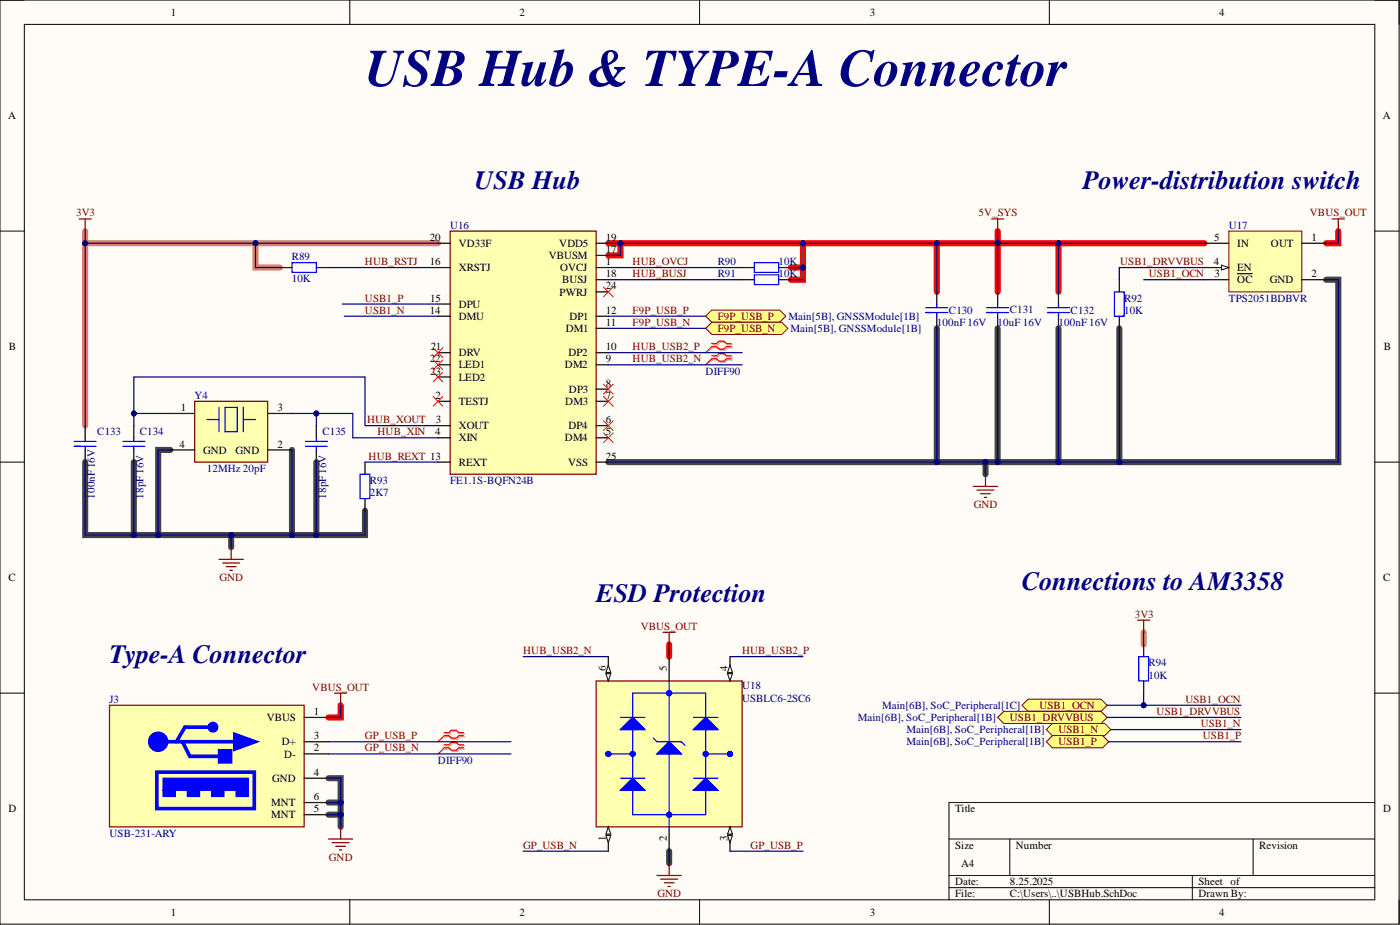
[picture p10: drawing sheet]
<svg xmlns="http://www.w3.org/2000/svg" width="292mm" height="193mm" viewBox="0 0 292 193" stroke-linecap="round" stroke-linejoin="round" font-family="sans-serif">
<path d="M0 0h291.9v192.8h-291.9z" fill-rule="evenodd" fill="#fffcf8"/>
<path d="M0 0h291.9v192.8h-291.9z" fill="none" stroke="#000" stroke-width=".21"/>
<path d="M5.1 5.1h281.7v182.6h-281.7z" fill-rule="evenodd" fill="#fffcf8"/>
<g fill="none" stroke="#000" stroke-width=".21">
<path d="M0 0h5.1M5.1 5.1h281.7v182.6h-281.7zM73 0v5.1M146 0v5.1M218.9 0v5.1M286.8 0h5.1v5.1M0 48.2h5.1M286.8 48.2h5.1M0 96.4h5.1M286.8 96.4h5.1M0 144.6h5.1M286.8 144.6h5.1"/>
<path d="M198 175h88.8M210.7 175v7.6M261.5 175v7.6M286.8 167.4h-88.8v20.3M73 187.7v5.1M146 187.7v5.1M198 182.6h88.8M198 185.2h88.8M218.9 187.7v5.1M248.8 182.6v5.1M291.9 187.7v5.1"/>
</g>
<path d="M126.9 50.7h40.6M129.5 50.7v2.6h-2.6M167.5 50.7v5.1h-2.5M167.5 55.8v2.6h-2.5M167.5 50.7h83.8M195.5 50.7v10.2M208.2 48.2v12.7M220.8 50.7v10.2M279.2 48.2v2.5h-2.5M139.6 134.4v2.6M71.1 147.1v2.6h-2.6" fill="none" stroke="#f00" stroke-width="1.3"/>
<g fill="none" stroke="#434343" stroke-width="1.3">
<path d="M276.7 58.4h2.5v38h-152.3M195.5 68.5v27.9M208.2 68.5v27.9M220.8 68.5v27.9M233.5 68.5v27.9M17.8 96.4v15.2h58.4v-5.1M27.9 96.4v15.2M35.5 93.9h-2.5v17.7M60.9 93.9v17.7M66 96.4v15.2M205.6 96.4v2.5M48.2 111.6v2.6"/>
<path d="M68.5 162.3h2.6v10.2M68.5 167.4h2.6M68.5 170h2.6M139.6 177.6v2.5"/>
</g>
<path d="M17.8 48.2v2.5h73.6M17.8 50.7v38.1M53.3 50.7v5.1h5.1M238.6 131.9v2.5" fill="none" stroke="#dd7e6b" stroke-width="1.3"/>
<path d="M256.4 48.2h15.2v12.7h-15.2z" fill-rule="evenodd" fill="#ffffb0"/>
<path d="M256.4 48.2h15.2v12.7h-15.2z" fill="none" stroke="#800000" stroke-width=".21"/>
<path d="M251.3 58.4h5.1M251.3 55.8h5.1M258.2 57.1h3.1M271.6 50.7h5.1M271.6 58.4h5.1" fill="none" stroke="#000" stroke-width=".25"/>
<path d="M254.9 55.3l1.5 .5-1.5 .5z" fill="#f8fcff"/>
<path d="M254.9 55.3l1.5 .5-1.5 .5z" fill="none" stroke="#000" stroke-width=".21"/>
<path d="M251.3 50.7h5.1M76.2 96.4v2.5M76.2 104v2.5" fill="none" stroke="#000" stroke-width=".25"/>
<path d="M206.9 45.7h2.5M208.2 45.7v2.5M45.7 116.7h5.1M46.5 117.5h3.5M47.2 118.2h2M48 119h.5M48.2 114.2v2.5" fill="none" stroke="#800000" stroke-width=".25"/>
<path d="M75.1 98.9h2.1v5.1h-2.1z" fill="none" stroke="#00f" stroke-width=".25"/>
<path d="M93.9 48.2h30.5v50.7h-30.5z" fill-rule="evenodd" fill="#ffffb0"/>
<path d="M93.9 48.2h30.5v50.7h-30.5z" fill="none" stroke="#800000" stroke-width=".25"/>
<g fill="none" stroke="#000" stroke-width=".25">
<path d="M58.4 55.8h2.5M66 55.8h2.5M91.4 55.8h2.5M91.4 50.7h2.5M124.4 55.8h2.5M124.4 58.4h2.5M124.4 53.3h2.5M124.4 50.7h2.5M154.8 55.8h2.6M154.8 58.4h2.6M162.5 55.8h2.5M162.5 58.4h2.5"/>
<path d="M233.5 58.4v2.5M91.4 76.1h2.5M91.4 73.6h2.5M91.4 66h2.5M91.4 63.4h2.5M91.4 78.6h2.5M124.4 76.1h2.5M124.4 73.6h2.5M124.4 68.5h2.5M124.4 66h2.5M124.4 60.9h2.5M195.5 60.9v2.5"/>
<path d="M195.5 66v2.5M208.2 60.9v2.5M208.2 66v2.5M220.8 60.9v2.5M220.8 66v2.5M233.5 66v2.5M17.8 88.8v2.5M17.8 93.9v2.5M91.4 83.7h2.5M91.4 88.8h2.5M91.4 91.3h2.5M91.4 96.4h2.5"/>
<path d="M124.4 83.7h2.5M124.4 88.8h2.5M124.4 91.3h2.5M124.4 81.2h2.5M124.4 96.4h2.5"/>
</g>
<g fill="none" stroke="#00f" stroke-width=".25">
<path d="M60.9 54.8h5.1v2h-5.1zM157.4 54.8h5.1v2h-5.1zM157.4 57.3h5.1v2.1h-5.1zM193.2 64.2h4.5M193.2 65.2h4.5M195.5 63.4v.8M195.5 65.2v.8M205.9 64.2h4.5M205.9 65.2h4.5M208.2 63.4v.8M208.2 65.2v.8M218.6 64.2h4.5"/>
<path d="M218.6 65.2h4.5M220.8 63.4v.8M220.8 65.2v.8M232.5 60.9h2v5.1h-2zM15.5 92.1h4.6M15.5 93.1h4.6M17.8 91.3v.8M17.8 93.1v.8"/>
</g>
<g fill="none" stroke="#f00" stroke-width=".21">
<path d="M125.9 59.9l2 2M127.9 59.9l-2 2M90.4 77.6l2 2.1M90.4 75.1l2 2M90.4 72.6l2 2M92.4 77.6l-2 2.1M92.4 75.1l-2 2M92.4 72.6l-2 2M90.4 82.7l2 2M92.4 82.7l-2 2M125.9 90.3l2 2M125.9 87.8l2 2"/>
<path d="M125.9 82.7l2 2M125.9 80.2l2 2M127.9 90.3l-2 2M127.9 87.8l-2 2M127.9 82.7l-2 2M127.9 80.2l-2 2"/>
</g>
<path d="M40.6 83.7h15.2v12.7h-15.2z" fill-rule="evenodd" fill="#ffffb0"/>
<path d="M40.6 83.7h15.2v12.7h-15.2zM205.6 98.9v2.6M203.1 101.5h5.1M203.8 102.2h3.6M204.6 103h2M205.4 103.8h.5M237.3 129.4h2.6M238.6 129.4v2.5" fill="none" stroke="#800000" stroke-width=".25"/>
<path d="M27.9 88.8v2.5M27.9 93.9v2.5M35.5 86.3h5.1M35.5 93.9h5.1M55.8 86.3h5.1M55.8 93.9h5.1M66 88.8v2.5M66 93.9v2.5M238.6 134.4v2.6M238.6 142.1v2.5" fill="none" stroke="#000" stroke-width=".25"/>
<g fill="none" stroke="#00f" stroke-width=".25">
<path d="M25.6 93.1h4.6M25.6 92.1h4.6M27.9 91.3v.8M27.9 93.1v.8M43.2 87.5h2.5M45.7 85v5.1M47 85h2.5v5.1h-2.5zM50.8 85v5.1M50.8 87.5h2.5M63.7 93.1h4.6M63.7 92.1h4.6M66 91.3v.8"/>
<path d="M66 93.1v.8M237.6 137h2v5.1h-2z"/>
</g>
<path d="M213.2 147.1l1.3-1.2h15.2l1.3 1.2-1.3 1.3h-15.2z" fill-rule="evenodd" fill="#ffff80"/>
<path d="M213.2 147.1l1.3-1.2h15.2l1.3 1.2-1.3 1.3h-15.2z" fill="none" stroke="#800000" stroke-width=".21"/>
<path d="M147.2 66l1.3-1.3h14.2l1.3 1.3-1.3 1.2h-14.2z" fill-rule="evenodd" fill="#ffff80"/>
<path d="M147.2 66l1.3-1.3h14.2l1.3 1.3-1.3 1.2h-14.2z" fill="none" stroke="#800000" stroke-width=".21"/>
<path d="M147.2 68.5l1.3-1.3h14.6l1.3 1.3-1.3 1.3h-14.6z" fill-rule="evenodd" fill="#ffff80"/>
<path d="M147.2 68.5l1.3-1.3h14.6l1.3 1.3-1.3 1.3h-14.6z" fill="none" stroke="#800000" stroke-width=".21"/>
<path d="M148.8 74.5h1l.5-.5h1l.5 .5h1M148.8 75.1h1l.5 .5h1l.5-.5h1M148.8 71.9h1l.5-.5h1l.5 .5h1M148.8 72.6h1l.5 .5h1l.5-.5h1" fill="none" stroke="#d0a19e" stroke-width=".25"/>
<path d="M148.8 75.1l-1.6 1M148.8 72.6l-1.6 1" fill="none" stroke="#d0a19e" stroke-width=".21"/>
<path d="M148.5 74.2h1l.5-.5h1l.5 .5h1.1M148.5 74.8h1l.5 .5h1l.5-.5h1.1M148.5 71.7h1l.5-.5h1l.5 .5h1.1M148.5 72.3h1l.5 .5h1l.5-.5h1.1" fill="none" stroke="#f00" stroke-width=".25"/>
<path d="M148.5 74.8l-1.3 1.3M148.5 72.3l-1.3 1.3" fill="none" stroke="#f00" stroke-width=".21"/>
<path d="M218.3 152.2l1.3-1.3h10.9l1.3 1.3-1.3 1.3h-10.9z" fill-rule="evenodd" fill="#ffff80"/>
<path d="M218.3 152.2l1.3-1.3h10.9l1.3 1.3-1.3 1.3h-10.9z" fill="none" stroke="#800000" stroke-width=".21"/>
<path d="M218.3 154.7l1.3-1.2h10.5l1.2 1.2-1.2 1.3h-10.5z" fill-rule="evenodd" fill="#ffff80"/>
<path d="M218.3 154.7l1.3-1.2h10.5l1.2 1.2-1.2 1.3h-10.5z" fill="none" stroke="#800000" stroke-width=".21"/>
<g fill="none" stroke="#800000" stroke-width=".25">
<path d="M16.5 45.7h2.5M17.8 45.7v2.5M278 45.7h2.5M279.2 45.7v2.5M138.3 131.9h2.6M139.6 131.9v2.5M69.8 144.6h2.5M71.1 144.6v2.5M68.5 175h5.1M69.3 175.8h3.6M70.1 176.6h2M70.8 177.3h.5"/>
<path d="M71.1 172.5v2.5M137.1 182.6h5.1M137.8 183.4h3.6M138.6 184.2h2M139.4 184.9h.5M139.6 180.1v2.5"/>
</g>
<path d="M92.9 155.6h1l.5-.5h1l.6 .5h1M92.9 156.3h1l.5 .5h1l.6-.5h1M92.9 153.1h1l.5-.5h1l.6 .5h1M92.9 153.7h1l.5 .5h1l.6-.5h1" fill="none" stroke="#d0a19e" stroke-width=".25"/>
<path d="M92.9 156.3l-1.5 1M92.9 153.7l-1.5 1" fill="none" stroke="#d0a19e" stroke-width=".21"/>
<path d="M92.7 155.4h1l.5-.5h1l.5 .5h1M92.7 156h1l.5 .5h1l.5-.5h1M92.7 152.8h1l.5-.5h1l.5 .5h1M92.7 153.5h1l.5 .5h1l.5-.5h1" fill="none" stroke="#f00" stroke-width=".25"/>
<path d="M92.7 156l-1.3 1.3M92.7 153.5l-1.3 1.2" fill="none" stroke="#f00" stroke-width=".21"/>
<path d="M208.2 149.7l1.2-1.3h20.3l1.3 1.3-1.3 1.2h-20.3z" fill-rule="evenodd" fill="#ffff80"/>
<path d="M208.2 149.7l1.2-1.3h20.3l1.3 1.3-1.3 1.2h-20.3z" fill="none" stroke="#800000" stroke-width=".21"/>
<path d="M68.5 55.8h22.9M126.9 55.8h27.9M126.9 58.4h27.9M251.3 55.8h-17.8v2.6M279.2 48.2v2.5h-2.5M71.4 63.4h20M71.8 66h19.6M126.9 68.5h20.3M126.9 66h20.3M220.8 68.5v27.9M76.2 96.4h15.2" fill="none" stroke="#000080" stroke-width=".25"/>
<circle cx="220.8" cy="96.4" r=".51" fill="#000080"/>
<circle cx="220.8" cy="96.4" r=".51" fill="none" stroke="#000080" stroke-width=".21"/>
<path d="M220.8 50.7v10.2" fill="none" stroke="#000080" stroke-width=".25"/>
<circle cx="220.8" cy="50.7" r=".51" fill="#000080"/>
<circle cx="220.8" cy="50.7" r=".51" fill="none" stroke="#000080" stroke-width=".21"/>
<path d="M238.6 58.4h12.7M233.5 68.5v27.9" fill="none" stroke="#000080" stroke-width=".25"/>
<circle cx="233.5" cy="96.4" r=".51" fill="#000080"/>
<circle cx="233.5" cy="96.4" r=".51" fill="none" stroke="#000080" stroke-width=".21"/>
<path d="M167.5 50.7v5.1h-2.5" fill="none" stroke="#000080" stroke-width=".25"/>
<circle cx="167.5" cy="55.8" r=".51" fill="#000080"/>
<circle cx="167.5" cy="55.8" r=".51" fill="none" stroke="#000080" stroke-width=".21"/>
<circle cx="167.5" cy="50.7" r=".51" fill="#000080"/>
<circle cx="167.5" cy="50.7" r=".51" fill="none" stroke="#000080" stroke-width=".21"/>
<path d="M60.9 93.9v17.7" fill="none" stroke="#000080" stroke-width=".25"/>
<circle cx="60.9" cy="111.6" r=".51" fill="#000080"/>
<circle cx="60.9" cy="111.6" r=".51" fill="none" stroke="#000080" stroke-width=".21"/>
<path d="M167.5 55.8v2.6h-2.5" fill="none" stroke="#000080" stroke-width=".25"/>
<circle cx="167.5" cy="55.8" r=".51" fill="#000080"/>
<circle cx="167.5" cy="55.8" r=".51" fill="none" stroke="#000080" stroke-width=".21"/>
<path d="M126.9 50.7h40.6" fill="none" stroke="#000080" stroke-width=".25"/>
<circle cx="129.5" cy="50.7" r=".51" fill="#000080"/>
<circle cx="129.5" cy="50.7" r=".51" fill="none" stroke="#000080" stroke-width=".21"/>
<circle cx="167.5" cy="50.7" r=".51" fill="#000080"/>
<circle cx="167.5" cy="50.7" r=".51" fill="none" stroke="#000080" stroke-width=".21"/>
<path d="M60.9 86.3h12.7v5h17.8" fill="none" stroke="#000080" stroke-width=".25"/>
<circle cx="66" cy="86.3" r=".51" fill="#000080"/>
<circle cx="66" cy="86.3" r=".51" fill="none" stroke="#000080" stroke-width=".21"/>
<path d="M66 96.4v15.2" fill="none" stroke="#000080" stroke-width=".25"/>
<circle cx="66" cy="111.6" r=".51" fill="#000080"/>
<circle cx="66" cy="111.6" r=".51" fill="none" stroke="#000080" stroke-width=".21"/>
<path d="M66 86.3v2.5" fill="none" stroke="#000080" stroke-width=".25"/>
<circle cx="66" cy="86.3" r=".51" fill="#000080"/>
<circle cx="66" cy="86.3" r=".51" fill="none" stroke="#000080" stroke-width=".21"/>
<path d="M27.9 86.3v2.5" fill="none" stroke="#000080" stroke-width=".25"/>
<circle cx="27.9" cy="86.3" r=".51" fill="#000080"/>
<circle cx="27.9" cy="86.3" r=".51" fill="none" stroke="#000080" stroke-width=".21"/>
<path d="M35.5 86.3h-7.6v-7.7h48.3v10.2h15.2" fill="none" stroke="#000080" stroke-width=".25"/>
<circle cx="27.9" cy="86.3" r=".51" fill="#000080"/>
<circle cx="27.9" cy="86.3" r=".51" fill="none" stroke="#000080" stroke-width=".21"/>
<path d="M35.5 93.9h-2.5v17.7" fill="none" stroke="#000080" stroke-width=".25"/>
<circle cx="33" cy="111.6" r=".51" fill="#000080"/>
<circle cx="33" cy="111.6" r=".51" fill="none" stroke="#000080" stroke-width=".21"/>
<path d="M27.9 96.4v15.2" fill="none" stroke="#000080" stroke-width=".25"/>
<circle cx="27.9" cy="111.6" r=".51" fill="#000080"/>
<circle cx="27.9" cy="111.6" r=".51" fill="none" stroke="#000080" stroke-width=".21"/>
<path d="M53.3 50.7v5.1h5.1" fill="none" stroke="#000080" stroke-width=".25"/>
<circle cx="53.3" cy="50.7" r=".51" fill="#000080"/>
<circle cx="53.3" cy="50.7" r=".51" fill="none" stroke="#000080" stroke-width=".21"/>
<path d="M17.8 96.4v15.2h58.4v-5.1" fill="none" stroke="#000080" stroke-width=".25"/>
<circle cx="27.9" cy="111.6" r=".51" fill="#000080"/>
<circle cx="27.9" cy="111.6" r=".51" fill="none" stroke="#000080" stroke-width=".21"/>
<circle cx="33" cy="111.6" r=".51" fill="#000080"/>
<circle cx="33" cy="111.6" r=".51" fill="none" stroke="#000080" stroke-width=".21"/>
<circle cx="48.2" cy="111.6" r=".51" fill="#000080"/>
<circle cx="48.2" cy="111.6" r=".51" fill="none" stroke="#000080" stroke-width=".21"/>
<circle cx="60.9" cy="111.6" r=".51" fill="#000080"/>
<circle cx="60.9" cy="111.6" r=".51" fill="none" stroke="#000080" stroke-width=".21"/>
<circle cx="66" cy="111.6" r=".51" fill="#000080"/>
<circle cx="66" cy="111.6" r=".51" fill="none" stroke="#000080" stroke-width=".21"/>
<path d="M205.6 96.4v2.5" fill="none" stroke="#000080" stroke-width=".25"/>
<circle cx="205.6" cy="96.4" r=".51" fill="#000080"/>
<circle cx="205.6" cy="96.4" r=".51" fill="none" stroke="#000080" stroke-width=".21"/>
<path d="M231 147.1h27.9" fill="none" stroke="#000080" stroke-width=".25"/>
<circle cx="238.6" cy="147.1" r=".51" fill="#000080"/>
<circle cx="238.6" cy="147.1" r=".51" fill="none" stroke="#000080" stroke-width=".21"/>
<path d="M129.5 50.7v2.6h-2.6M238.6 131.9v2.5M231 149.7h27.9" fill="none" stroke="#000080" stroke-width=".25"/>
<circle cx="129.5" cy="50.7" r=".51" fill="#000080"/>
<circle cx="129.5" cy="50.7" r=".51" fill="none" stroke="#000080" stroke-width=".21"/>
<path d="M17.8 50.7v38.1M126.9 76.1h27.9M126.9 73.6h27.9" fill="none" stroke="#000080" stroke-width=".25"/>
<circle cx="17.8" cy="50.7" r=".51" fill="#000080"/>
<circle cx="17.8" cy="50.7" r=".51" fill="none" stroke="#000080" stroke-width=".21"/>
<path d="M17.8 48.2v2.5h73.6" fill="none" stroke="#000080" stroke-width=".25"/>
<circle cx="17.8" cy="50.7" r=".51" fill="#000080"/>
<circle cx="17.8" cy="50.7" r=".51" fill="none" stroke="#000080" stroke-width=".21"/>
<circle cx="53.3" cy="50.7" r=".51" fill="#000080"/>
<circle cx="53.3" cy="50.7" r=".51" fill="none" stroke="#000080" stroke-width=".21"/>
<path d="M231.3 154.7h27.6M231.8 152.2h27.1M238.6 144.6v2.5" fill="none" stroke="#000080" stroke-width=".25"/>
<circle cx="238.6" cy="147.1" r=".51" fill="#000080"/>
<circle cx="238.6" cy="147.1" r=".51" fill="none" stroke="#000080" stroke-width=".21"/>
<path d="M139.6 134.4v2.6M68.5 157.3h38.1M68.5 154.7h38.1M68.5 162.3h2.6v10.2M139.6 177.6v2.5" fill="none" stroke="#000080" stroke-width=".25"/>
<circle cx="71.1" cy="167.4" r=".51" fill="#000080"/>
<circle cx="71.1" cy="167.4" r=".51" fill="none" stroke="#000080" stroke-width=".21"/>
<circle cx="71.1" cy="170" r=".51" fill="#000080"/>
<circle cx="71.1" cy="170" r=".51" fill="none" stroke="#000080" stroke-width=".21"/>
<path d="M68.5 167.4h2.6" fill="none" stroke="#000080" stroke-width=".25"/>
<circle cx="71.1" cy="167.4" r=".51" fill="#000080"/>
<circle cx="71.1" cy="167.4" r=".51" fill="none" stroke="#000080" stroke-width=".21"/>
<path d="M68.5 170h2.6" fill="none" stroke="#000080" stroke-width=".25"/>
<circle cx="71.1" cy="170" r=".51" fill="#000080"/>
<circle cx="71.1" cy="170" r=".51" fill="none" stroke="#000080" stroke-width=".21"/>
<path d="M48.2 111.6v2.6M71.1 147.1v2.6h-2.6" fill="none" stroke="#000080" stroke-width=".25"/>
<circle cx="48.2" cy="111.6" r=".51" fill="#000080"/>
<circle cx="48.2" cy="111.6" r=".51" fill="none" stroke="#000080" stroke-width=".21"/>
<path d="M276.7 58.4h2.5v38h-152.3M109.2 137h17.7M152.3 137h15.2M109.2 177.6h17.7M152.3 177.6h15.2" fill="none" stroke="#000080" stroke-width=".25"/>
<circle cx="195.5" cy="96.4" r=".51" fill="#000080"/>
<circle cx="195.5" cy="96.4" r=".51" fill="none" stroke="#000080" stroke-width=".21"/>
<circle cx="205.6" cy="96.4" r=".51" fill="#000080"/>
<circle cx="205.6" cy="96.4" r=".51" fill="none" stroke="#000080" stroke-width=".21"/>
<circle cx="208.2" cy="96.4" r=".51" fill="#000080"/>
<circle cx="208.2" cy="96.4" r=".51" fill="none" stroke="#000080" stroke-width=".21"/>
<circle cx="220.8" cy="96.4" r=".51" fill="#000080"/>
<circle cx="220.8" cy="96.4" r=".51" fill="none" stroke="#000080" stroke-width=".21"/>
<circle cx="233.5" cy="96.4" r=".51" fill="#000080"/>
<circle cx="233.5" cy="96.4" r=".51" fill="none" stroke="#000080" stroke-width=".21"/>
<path d="M167.5 50.7h83.8" fill="none" stroke="#000080" stroke-width=".25"/>
<circle cx="167.5" cy="50.7" r=".51" fill="#000080"/>
<circle cx="167.5" cy="50.7" r=".51" fill="none" stroke="#000080" stroke-width=".21"/>
<circle cx="195.5" cy="50.7" r=".51" fill="#000080"/>
<circle cx="195.5" cy="50.7" r=".51" fill="none" stroke="#000080" stroke-width=".21"/>
<circle cx="208.2" cy="50.7" r=".51" fill="#000080"/>
<circle cx="208.2" cy="50.7" r=".51" fill="none" stroke="#000080" stroke-width=".21"/>
<circle cx="220.8" cy="50.7" r=".51" fill="#000080"/>
<circle cx="220.8" cy="50.7" r=".51" fill="none" stroke="#000080" stroke-width=".21"/>
<path d="M208.2 68.5v27.9" fill="none" stroke="#000080" stroke-width=".25"/>
<circle cx="208.2" cy="96.4" r=".51" fill="#000080"/>
<circle cx="208.2" cy="96.4" r=".51" fill="none" stroke="#000080" stroke-width=".21"/>
<path d="M208.2 50.7v10.2" fill="none" stroke="#000080" stroke-width=".25"/>
<circle cx="208.2" cy="50.7" r=".51" fill="#000080"/>
<circle cx="208.2" cy="50.7" r=".51" fill="none" stroke="#000080" stroke-width=".21"/>
<path d="M195.5 68.5v27.9" fill="none" stroke="#000080" stroke-width=".25"/>
<circle cx="195.5" cy="96.4" r=".51" fill="#000080"/>
<circle cx="195.5" cy="96.4" r=".51" fill="none" stroke="#000080" stroke-width=".21"/>
<path d="M195.5 50.7v10.2" fill="none" stroke="#000080" stroke-width=".25"/>
<circle cx="195.5" cy="50.7" r=".51" fill="#000080"/>
<circle cx="195.5" cy="50.7" r=".51" fill="none" stroke="#000080" stroke-width=".21"/>
<path d="M124.4 142.1h30.4v30.4h-30.4z" fill-rule="evenodd" fill="#ffffb0"/>
<path d="M124.4 142.1h30.4v30.4h-30.4z" fill="none" stroke="#800000" stroke-width=".25"/>
<g fill="none" stroke="#00f" stroke-width=".25">
<path d="M126.9 157.3h5.1M129.5 152.2l2.5-2.5 2.5 2.5zM129.5 149.7h5M132 149.7v-5.1h15.2v5.1M132 152.2v10.1M136.3 154l.8 .7h5.1l.7 .8M137.1 157.3l2.5-2.6 2.6 2.6zM139.6 142.1v12.6M139.6 157.3v15.2M144.7 152.2l2.5-2.5 2.6 2.5zM144.7 149.7h5.1M147.2 152.2v10.1"/>
<path d="M147.2 157.3h5.1M129.5 164.9l2.5-2.6 2.5 2.6zM129.5 162.3h5M132 164.9v5.1h15.2v-5.1M144.7 164.9l2.5-2.6 2.6 2.6zM144.7 162.3h5.1"/>
</g>
<path d="M129.5 164.9l2.5-2.6 2.5 2.6z" fill="#00f"/>
<path d="M129.5 164.9l2.5-2.6 2.5 2.6z" fill="none" stroke="#00f" stroke-width=".25"/>
<path d="M129.5 152.2l2.5-2.5 2.5 2.5z" fill="#00f"/>
<path d="M129.5 152.2l2.5-2.5 2.5 2.5z" fill="none" stroke="#00f" stroke-width=".25"/>
<path d="M144.7 164.9l2.5-2.6 2.6 2.6z" fill="#00f"/>
<path d="M144.7 164.9l2.5-2.6 2.6 2.6z" fill="none" stroke="#00f" stroke-width=".25"/>
<path d="M144.7 152.2l2.5-2.5 2.6 2.5z" fill="#00f"/>
<path d="M144.7 152.2l2.5-2.5 2.6 2.5z" fill="none" stroke="#00f" stroke-width=".25"/>
<path d="M137.1 157.3l2.5-2.6 2.6 2.6z" fill="#00f"/>
<path d="M137.1 157.3l2.5-2.6 2.6 2.6z" fill="none" stroke="#00f" stroke-width=".25"/>
<g fill="none" stroke="#00f" stroke-width=".76">
<circle cx="126.9" cy="157.3" r=".25"/>
<circle cx="132" cy="157.3" r=".25"/>
<circle cx="139.6" cy="144.6" r=".25"/>
<circle cx="147.2" cy="157.3" r=".25"/>
<circle cx="152.3" cy="157.3" r=".25"/>
<circle cx="139.6" cy="170" r=".25"/>
</g>
<path d="M139.6 137v5.1M139.6 172.5v5.1" fill="none" stroke="#000" stroke-width=".25"/>
<path d="M208.2 48.2v2.5" fill="none" stroke="#000080" stroke-width=".25"/>
<circle cx="208.2" cy="50.7" r=".51" fill="#000080"/>
<circle cx="208.2" cy="50.7" r=".51" fill="none" stroke="#000080" stroke-width=".21"/>
<path d="M22.8 147.1h40.7v25.4h-40.7z" fill-rule="evenodd" fill="#ffffb0"/>
<path d="M22.8 147.1h40.7v25.4h-40.7z" fill="none" stroke="#800000" stroke-width=".25"/>
<path d="M63.5 149.7h5M63.5 157.3h5M63.5 154.7h5" fill="none" stroke="#000" stroke-width=".25"/>
<circle cx="33" cy="154.7" r="2.03" fill="#00f"/>
<circle cx="33" cy="154.7" r="2.03" fill="none" stroke="#00f" stroke-width=".21"/>
<path d="M33 154.7h19" fill="none" stroke="#00f" stroke-width=".76"/>
<path d="M49 153.2l4.2 1.5-4.2 1.6z" fill="#00f"/>
<path d="M38.1 154.7l1.5 3.1h7.4M49 153.2l4.2 1.5-4.2 1.6z" fill="none" stroke="#00f" stroke-width=".76"/>
<path d="M45.8 156.6h2.3v2.3h-2.3z" fill-rule="evenodd" fill="#00f"/>
<path d="M44.4 151.7h-5.8l-1.8 3M45.8 156.6h2.3v2.3h-2.3z" fill="none" stroke="#00f" stroke-width=".76"/>
<circle cx="44.4" cy="151.7" r=".76" fill="#00f"/>
<g fill="none" stroke="#00f" stroke-width=".76">
<path d="M32.7 161.1h20.4v7.6h-20.4z"/>
<circle cx="44.4" cy="151.7" r=".76"/>
</g>
<path d="M34 162.3h17.8v2.6h-17.8z" fill-rule="evenodd" fill="#00f"/>
<path d="M34 162.3h17.8v2.6h-17.8z" fill="none" stroke="#00f" stroke-width=".25"/>
<path d="M34 164.9h2.6v1.3h-2.6z" fill-rule="evenodd" fill="#00f"/>
<path d="M34 164.9h2.6v1.3h-2.6z" fill="none" stroke="#00f" stroke-width=".25"/>
<path d="M39.1 164.9h2.5v1.3h-2.5z" fill-rule="evenodd" fill="#00f"/>
<path d="M39.1 164.9h2.5v1.3h-2.5z" fill="none" stroke="#00f" stroke-width=".25"/>
<path d="M44.2 164.9h2.5v1.3h-2.5z" fill-rule="evenodd" fill="#00f"/>
<path d="M44.2 164.9h2.5v1.3h-2.5z" fill="none" stroke="#00f" stroke-width=".25"/>
<path d="M49.2 164.9h2.6v1.3h-2.6z" fill-rule="evenodd" fill="#00f"/>
<path d="M49.2 164.9h2.6v1.3h-2.6z" fill="none" stroke="#00f" stroke-width=".25"/>
<path d="M63.5 162.3h5M63.5 170h5M63.5 167.4h5" fill="none" stroke="#000" stroke-width=".25"/>
<text font-size="11" fill="#000080" x="76.2" y="17.9">USB Hub &amp; TYPE-A Connector</text>
<g font-size="6.4">
<text x="126.3" y="176.2">PIU1801</text>
<text x="151.7" y="176.2">PIU1803</text>
</g>
<g font-size="6">
<text x="126.3" y="140.7">PIU1806</text>
<text x="151.7" y="140.7">PIU1804</text>
</g>
<g font-size="5.5" fill="#000080">
<text x="99" y="39.4">USB Hub</text>
<text x="225.9" y="39.4">Power-distribution switch</text>
<text x="124.4" y="125.7">ESD Protection</text>
<text x="213.2" y="123.1">Connections to AM3358</text>
<text x="22.8" y="138.3">Type-AConnector</text>
</g>
<g font-size="2.3">
<text x="35.6" y="3.3">1</text>
<text x="108.4" y="3.3">2</text>
<text x="181.5" y="3.3">3</text>
<text x="254.4" y="3.3">4</text>
<text x="1.7" y="24.9">A</text>
<text x="288.5" y="24.9">A</text>
<text x="89.7" y="50.2">20</text>
<text x="95.7" y="51.5">VD33F</text>
<text x="116.7" y="51.5">VDD5</text>
<text x="126.4" y="50.2">19</text>
<text x="126.4" y="52.8">17</text>
<text x="253.3" y="50.2">5</text>
<text x="258.2" y="51.5">IN</text>
<text x="265.2" y="51.5">OUT</text>
<text x="273.6" y="50.2">1</text>
<text x="89.7" y="55.3">16</text>
<text x="95.7" y="56.6">XRSTJ</text>
<text x="114.5" y="54">VBUSM</text>
<text x="116.9" y="56.6">OVCJ</text>
<text x="117.3" y="59.1">BUSJ</text>
<text x="126.4" y="55.3">1</text>
<text x="126.4" y="57.8">18</text>
<text x="253.2" y="55.3">4</text>
<text x="253.4" y="57.8">3</text>
<text x="258.2" y="59.1">OC</text>
<text x="258.2" y="56.6">EN</text>
<text x="264.9" y="59.1">GND</text>
<text x="273.6" y="57.8">2</text>
<text x="89.7" y="65.5">14</text>
<text x="89.8" y="62.9">15</text>
<text x="95.7" y="64.2">DPU</text>
<text x="116.8" y="61.7">PWRJ</text>
<text x="126.4" y="65.5">12</text>
<text x="126.4" y="60.4">24</text>
<text x="95.7" y="66.7">DMU</text>
<text x="118" y="69.3">DM1</text>
<text x="118.8" y="66.7">DP1</text>
<text x="126.4" y="68">11</text>
<text x="1.9" y="73.1">B</text>
<text x="89.7" y="75.6">22</text>
<text x="89.9" y="73.1">21</text>
<text x="95.7" y="76.9">LED1</text>
<text x="95.7" y="74.3">DRV</text>
<text x="117.9" y="76.9">DM2</text>
<text x="118.6" y="74.3">DP2</text>
<text x="126.4" y="73.1">10</text>
<text x="126.4" y="75.6">9</text>
<text x="288.7" y="73.1">B</text>
<text x="89.8" y="78.1">23</text>
<text x="90.9" y="83.2">2</text>
<text x="95.7" y="79.4">LED2</text>
<text x="118.7" y="81.9">DP3</text>
<text x="126.4" y="80.7">8</text>
<text x="126.4" y="83.2">7</text>
<text x="37.7" y="85.7">1</text>
<text x="57.9" y="85.7">3</text>
<text x="91" y="88.3">3</text>
<text x="95.7" y="84.5">TESTJ</text>
<text x="95.7" y="89.6">XOUT</text>
<text x="118" y="84.5">DM3</text>
<text x="118.6" y="89.6">DP4</text>
<text x="126.4" y="88.3">6</text>
<text x="37.5" y="93.4">4</text>
<text x="42.4" y="94.6">GND</text>
<text x="49.2" y="94.6">GND</text>
<text x="57.9" y="93.4">2</text>
<text x="90.8" y="90.8">4</text>
<text x="95.7" y="92.1">XIN</text>
<text x="117.9" y="92.1">DM4</text>
<text x="126.4" y="90.8">5</text>
<text x="126.4" y="95.9">25</text>
<text x="95.7" y="97.2">REXT</text>
<text x="118.5" y="97.2">VSS</text>
<text x="1.8" y="121.3">C</text>
<text x="288.6" y="121.3">C</text>
<text x="126.4" y="140" transform="rotate(-90 126.4 140)">6</text>
<text x="139.1" y="140" transform="rotate(-90 139.1 140)">5</text>
<text x="151.8" y="140" transform="rotate(-90 151.8 140)">4</text>
<text x="65.5" y="149.2">1</text>
<text x="55.7" y="150.4">VBUS</text>
<text x="58.8" y="155.5">D+</text>
<text x="65.5" y="154.2">3</text>
<text x="59.3" y="158">D-</text>
<text x="65.5" y="156.8">2</text>
<text x="65.5" y="161.8">4</text>
<text x="56.8" y="163.1">GND</text>
<text x="65.5" y="166.9">6</text>
<text x="1.8" y="169.5">D</text>
<text x="56.6" y="170.7">MNT</text>
<text x="56.6" y="168.2">MNT</text>
<text x="65.5" y="169.5">5</text>
<text x="199.3" y="169.5">Title</text>
<text x="288.6" y="169.5">D</text>
<text x="126.4" y="175.4" transform="rotate(-90 126.4 175.4)">1</text>
<text x="139.1" y="175.5" transform="rotate(-90 139.1 175.5)">2</text>
<text x="151.8" y="175.5" transform="rotate(-90 151.8 175.5)">3</text>
<text x="199.3" y="177.1">Size</text>
<text x="212" y="177.1">Number</text>
<text x="262.7" y="177.1">Revision</text>
<text x="199.3" y="184.7">Date:</text>
<text x="200.5" y="180.9">A4</text>
<text x="210.7" y="184.7">8.25.2025</text>
<text x="250" y="184.7">Sheet of</text>
<text x="35.6" y="191">1</text>
<text x="108.4" y="191">2</text>
<text x="181.5" y="191">3</text>
<text x="199.3" y="187.2">File:</text>
<text x="210.7" y="187.2">C:\Users\..\USBHub.SchDoc</text>
<text x="250" y="187.2">Drawn By:</text>
<text x="254.4" y="191">4</text>
</g>
<g font-size="2.3" fill="#800000">
<text x="15.9" y="45.2">3V3</text>
<text x="204.2" y="45.2">5V_SYS</text>
<text x="273.3" y="45.2">VBUS_OUT</text>
<text x="76.2" y="55.3">HUB_RSTJ</text>
<text x="132" y="55.3">HUB_OVCJ</text>
<text x="132" y="57.8">HUB_BUSJ</text>
<text x="233.7" y="55.3">USB1_DRVVBUS</text>
<text x="239.7" y="57.8">USB1_OCN</text>
<text x="76.2" y="62.9">USB1_P</text>
<text x="76.2" y="65.5">USB1_N</text>
<text x="132" y="65.5">F9P_USB_P</text>
<text x="132" y="68">F9P_USB_N</text>
<text x="149.8" y="66.7">F9P_USB_P</text>
<text x="149.8" y="69.3">F9P_USB_N</text>
<text x="132" y="73.1">HUB_USB2_P</text>
<text x="132" y="75.6">HUB_USB2_N</text>
<text x="76.6" y="88.3">HUB_XOUT</text>
<text x="76.9" y="95.9">HUB_REXT 13</text>
<text x="78.8" y="90.8">HUB_XIN</text>
<text x="203.2" y="106">GND</text>
<text x="45.8" y="121.3">GND</text>
<text x="133.7" y="131.4">VBUS_OUT</text>
<text x="236.7" y="128.9">3V3</text>
<text x="109.2" y="136.5">HUB_USB2_N</text>
<text x="154.8" y="136.5">HUB_USB2_P</text>
<text x="65.2" y="144.1">VBUS_OUT</text>
<text x="216.9" y="147.9">USB1_OCN</text>
<text x="241.3" y="149.2">USB1_DRVVBUS</text>
<text x="247.3" y="146.6">USB1_OCN</text>
<text x="76.2" y="154.2">GP_USB_P</text>
<text x="210.7" y="150.4">USB1_DRVVBUS</text>
<text x="220.8" y="153">USB1_N</text>
<text x="220.8" y="155.5">USB1_P</text>
<text x="250.5" y="151.7">USB1_N</text>
<text x="251" y="154.2">USB1_P</text>
<text x="76.2" y="156.8">GP_USB_N</text>
<text x="68.6" y="179.6">GND</text>
<text x="109.2" y="177.1">GP_USB_N</text>
<text x="156.6" y="177.1">GP_USB_P</text>
<text x="137.2" y="187.2">GND</text>
</g>
<g font-size="2.3" fill="#000080">
<text x="93.9" y="47.7">U16</text>
<text x="256.4" y="47.7">U17</text>
<text x="60.9" y="54.3">R89</text>
<text x="60.9" y="58.9">10K</text>
<text x="149.8" y="55.3">R90</text>
<text x="149.8" y="57.8">R91</text>
<text x="162.5" y="55.3">10K</text>
<text x="162.5" y="57.8">10K</text>
<text x="198" y="65.5">C130</text>
<text x="210.7" y="65.2">C131</text>
<text x="223.4" y="65.5">C132</text>
<text x="234.6" y="62.9">R92</text>
<text x="234.6" y="65.5">10K</text>
<text x="256.4" y="62.9">TPS2051BDBVR</text>
<text x="164.5" y="66.7">Main[5B], GNSSModule[1B]</text>
<text x="164.9" y="69.3">Main[5B], GNSSModule[1B]</text>
<text x="195.5" y="68">100nF 16V</text>
<text x="208.2" y="68">10uF 16V</text>
<text x="220.8" y="68">100nF 16V</text>
<text x="40.6" y="83.2">Y4</text>
<text x="147.2" y="78.1">DIFF90</text>
<text x="20.3" y="90.8">C133</text>
<text x="29.2" y="90.8">C134</text>
<text x="67.3" y="90.8">C135</text>
<text x="43.2" y="98.4">12MHz 20pF</text>
<text x="77.2" y="101">R93</text>
<text x="93.9" y="101">FE1.1S-BQFN24B</text>
<text x="19.8" y="104" transform="rotate(-90 19.8 104)">100nF16V</text>
<text x="30" y="104" transform="rotate(-90 30 104)">18pF16V</text>
<text x="68" y="104" transform="rotate(-90 68 104)">18pF16V</text>
<text x="77.2" y="103.5">2K7</text>
<text x="154.8" y="143.8">U18</text>
<text x="239.6" y="139">R94</text>
<text x="239.6" y="141.6">10K</text>
<text x="22.8" y="146.6">J3</text>
<text x="154.8" y="146.4">USBLC6-2SC6</text>
<text x="184" y="147.9">Main[6B], SoC_Peripheral[1C]</text>
<text x="179" y="150.4">Main[6B], SoC_Peripheral[1B]</text>
<text x="189.1" y="153">Main[6B], SoC_Peripheral[1B]</text>
<text x="189.1" y="155.5">Main[6B], SoC_Peripheral[1B]</text>
<text x="91.4" y="159.3">DIFF90</text>
<text x="22.8" y="174.5">USB-231-ARY</text>
</g>
</svg>
